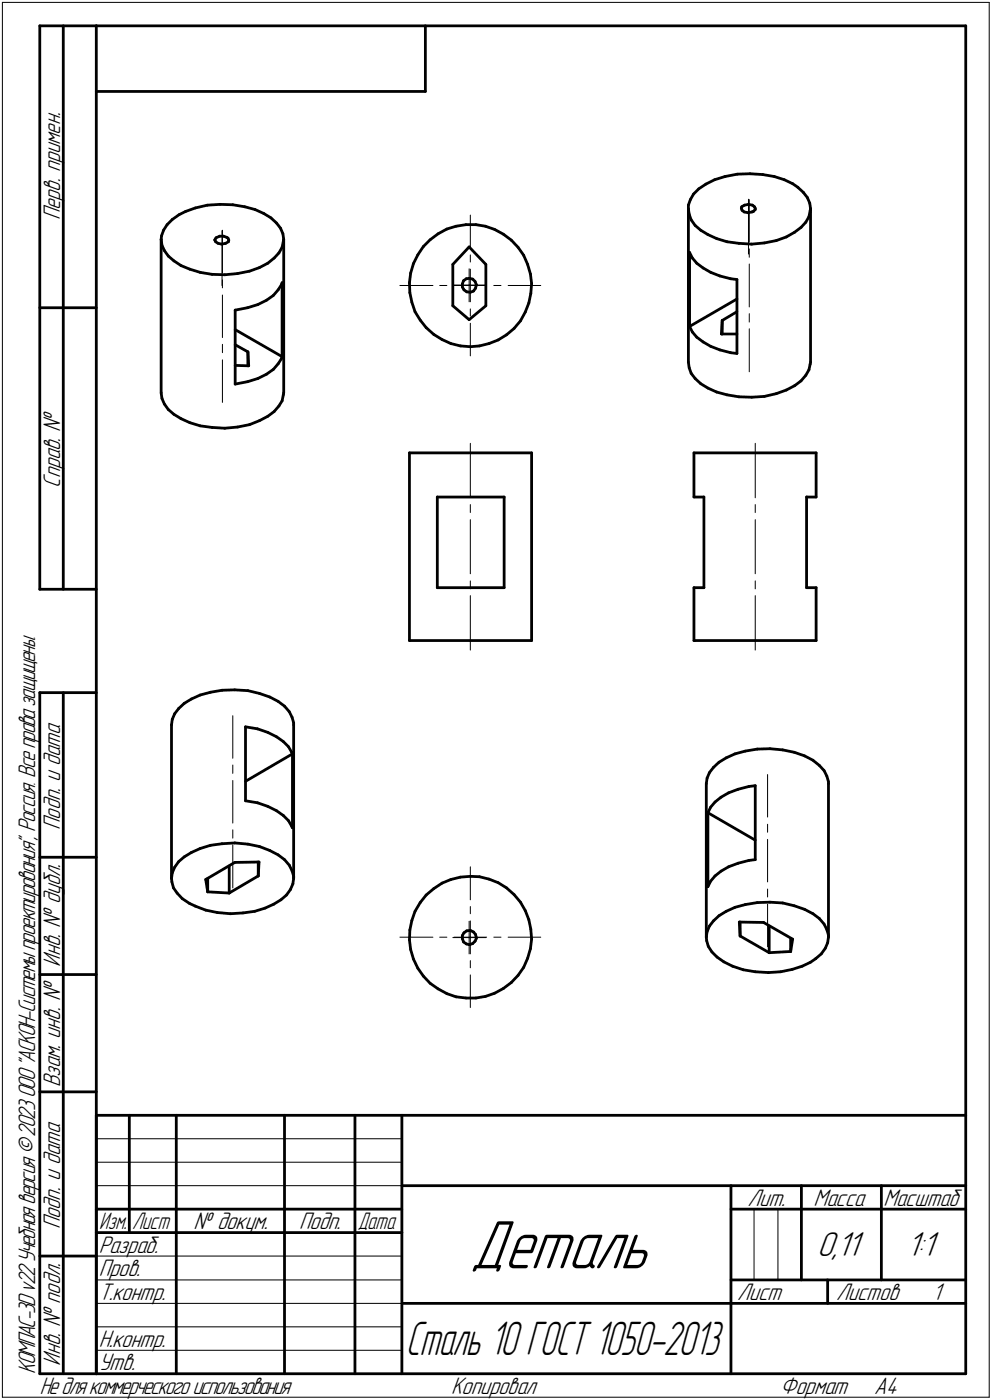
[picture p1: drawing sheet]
<svg xmlns="http://www.w3.org/2000/svg" width="211mm" height="298mm" viewBox="0 0 211 298" stroke-linecap="round" stroke-linejoin="round" font-family="sans-serif">
<g fill="none" stroke="#000" stroke-width=".59">
<path d="M8.5 5.5v120zM8.5 5.5h12zM13.5 5.5v120zM20.5 5.5v287zM20.5 5.5h185zM20.5 19.5h70zM90.5 5.5v14zM205.5 5.5v287zM150.2 39.2l1.9-.9zM152.1 38.3l2.2-.7zM154.3 37.6l2.6-.5zM156.9 37.1l2.7-.1z"/>
<path d="M159.6 37l2.7 .2zM162.3 37.2l2.5 .4zM164.8 37.6l2.1 .7zM166.9 38.3l1.8 .8zM168.7 39.1l1.1 .8zM169.8 39.9l1.1 1.1zM34.3 51v32.7zM34.3 51l.2 1.2zM34.4 50.2l-.1 .8zM34.5 52.2l.5 1.1zM34.8 49l-.4 1.2zM35 53.3l.8 1.2z"/>
<path d="M35.6 47.8l-.8 1.2zM35.8 54.5l1.2 1zM36.7 46.7l1.4-1zM36.7 46.7l-1.1 1.1zM37 55.5l1.5 1.1zM38.1 45.7l1.4-.7zM38.5 56.6l1.9 .7zM39.5 45l2.1-.7zM40.4 57.3l2.2 .7zM41.6 44.3l2.5-.6zM42.6 58l2.5 .4zM44.1 43.7l2.7-.2z"/>
<path d="M45.1 58.4l2.7 .1zM45.7 51.1h.1M45.7 51.1l.2 .4zM45.9 51.5l.5 .3zM46 50.6l.7-.3zM46 50.6l-.3 .5zM46.4 51.8l.8 .2zM46.7 50.3h.9zM46.8 43.5l2.7 .1zM47.2 52l.8-.2zM47.6 50.3l.7 .2zM47.8 58.5l2.7-.2z"/>
<path d="M48 51.8l.6-.3zM48.3 50.5l.2 .2zM48.5 50.7l.2 .4zM48.7 51.1l-.1 .4zM49.5 43.6l2.6 .4zM50.5 58.3l2.6-.6zM52.1 44l2.2 .6zM53.1 57.7l2.1-.7zM54.3 44.6l1.8 .9zM55.2 57l1.8-1zM56.1 45.5l1.6 .9zM57 56l1.3-1.1z"/>
<path d="M57.7 46.4l1.1 1.1zM58.8 47.5l.9 1.1zM59.4 53.8l-1.1 1.1zM59.7 48.6l.5 1.2zM60 52.7l-.6 1.1zM60.2 49.8l.2 1.2zM60.3 51.4l-.3 1.3zM60.4 51l-.1 .4zM60.4 51v32.7zM87.4 58.2l-.3 2zM88 56.1l-.6 2.1zM88.9 54.3l-.9 1.8z"/>
<path d="M90.1 52.5l-1.2 1.8zM90.1 52.5l1.4-1.4zM91.5 51.1l1.7-1.3zM93.2 49.8l1.9-1zM95.1 48.8l1.9-.6zM96.4 56.3v8.8zM97 48.2l2.1-.4zM98.6 59.8l-.2 .7zM98.6 59.8l.6-.4zM99.1 47.8h2.2zM99.2 59.4l.7-.1zM99.8 52.6l3.6 3.7z"/>
<path d="M99.8 52.6l-3.4 3.7zM99.9 59.3l.7 .1zM100.6 59.4l.5 .5zM101.1 59.9l.2 .7zM101.3 47.8l2 .4zM103.3 48.2l1.9 .7zM103.4 56.3v8.8zM105.2 48.9l1.9 1zM107.1 49.9l1.7 1.2zM108.8 51.1l1.4 1.6zM110.2 52.7l1.2 1.7zM111.4 54.4l.9 1.9z"/>
<path d="M112.3 56.3l.6 2zM112.9 58.3l.2 2.1zM146.5 44.4v32.7zM146.5 43.7v.7zM146.5 44.4l.1 1.2zM146.6 45.6l.5 1.2zM146.7 53.8v15.7zM146.7 53.8l.6 1.1zM146.9 42.5l-.4 1.2zM147.1 46.8l.8 1.2zM147.3 54.9l1 1.1zM147.6 41.3l-.7 1.2z"/>
<path d="M147.9 48l1.2 1zM148.3 56l1.3 1.1zM148.7 40.2l1.5-1zM148.7 40.2l-1.1 1.1zM149.1 49l1.5 1zM149.6 57.1l1.6 .9zM150.6 50l1.9 .8zM151.2 58l2 .8zM152.5 50.8l2.2 .7zM153.2 58.8l2.2 .6zM154.7 51.5l2.5 .3zM155.4 59.4l1.4 .1z"/>
<path d="M156.8 59.5v15.8zM157.2 51.8l2.7 .2zM157.7 44.4l.2 .4zM157.8 44l.6-.3zM157.8 44l-.1 .4zM157.9 44.8l.4 .3zM158.3 45.1l.9 .2zM158.4 43.7l.9-.2zM159.2 45.3l.8-.2zM159.3 43.5l.8 .2zM159.9 52l2.7-.3zM160 45.1l.3-.1z"/>
<path d="M160.1 43.7l.4 .3zM160.3 45l.4-.4zM160.5 44l.2 .4zM160.7 44.4v.2zM162.6 51.7l2.6-.5zM165.2 51.2l2.1-.7zM167.3 50.5l1.8-1.1zM169.1 49.4l1.3-1zM170.9 41l.9 1.1zM171.4 47.3l-1 1.1zM171.8 42.1l.5 1.2zM172.1 46.1l-.7 1.2z"/>
<path d="M172.3 43.3l.2 1.1zM172.4 44.9l-.3 1.2zM172.5 44.4l-.1 .5zM172.5 44.4v32.7zM8.5 65.5h12zM50 70.2l10 5.7zM50 66v15.8zM50 66l2.7-.5zM50 77.8l2.9 .1zM50 73.4l2.7 1.5zM52.7 65.5l2.2-.6zM52.7 74.9v3z"/>
<path d="M52.7 74.9l.2 3zM54.9 64.9l1.8-1zM56.7 79.7l1.5-1zM56.7 63.9l1.5-1zM59.2 77.5l-1 1.2zM59.2 61.7l-1 1.2zM59.9 76.3l-.7 1.2zM59.9 60.5l-.7 1.2zM60 60.2v15.7zM60 75.9l-.1 .4zM60 60.2l-.1 .3zM87.1 60.2l.1 2.1z"/>
<path d="M87.2 62.3l.4 2zM87.6 64.3l.7 2.1zM88.3 66.4l1.1 1.8zM89.4 68.2l1.3 1.6zM90.7 69.8l1.6 1.4zM92.3 71.2l1.8 1.1zM94.1 72.3l1.8 .9zM95.9 73.2l2.1 .5zM96.4 65.1l3.4 3zM98 73.7l2.1 .1zM98.4 61.1l.3 .6zM98.4 60.5v.6z"/>
<path d="M98.7 61.7l.6 .4zM99.3 62.1l.8 .1zM99.8 68.1l3.6-3zM100.1 73.8l1.9-.1zM100.1 62.2l.7-.2zM101.2 61.4l-.4 .6zM101.3 60.7l-.1 .7zM101.3 60.6h.1M102 73.7l2.1-.5zM104.1 73.2l1.9-.8zM106 72.4l1.8-1.1zM107.8 71.3l1.6-1.4z"/>
<path d="M110.7 68.3l-1.3 1.6zM111.8 66.5l-1.1 1.8zM112.5 64.5l-.7 2zM112.9 62.5l-.4 2zM113.1 60.4l-.2 2.1zM146.5 77.1l.1 1.2zM146.6 78.3l.5 1.2zM146.7 69.5l.6 1.2zM146.7 69.5l10.1-5.8zM147.1 79.5l.8 1.1zM147.3 70.7l1 1.1zM148.3 71.8l1.3 1z"/>
<path d="M149.6 72.8l1.6 .9zM151.2 73.7l2 .8zM153.2 74.5l2.2 .6zM153.5 71.1h3.3zM153.7 68.2l-.2 2.9zM153.7 68.2l3.1-1.8zM153.7 68.2v2.9zM155.4 75.1l1.4 .2zM171.4 79.9l-1 1.2zM172.1 78.7l-.7 1.2zM172.4 77.6l-.3 1.1zM172.5 77.1l-.1 .5z"/>
<path d="M34.3 83.7l.2 1.1zM34.5 84.8l.5 1.2zM35 86l.8 1.2zM35.8 87.2l1.2 1zM37 88.2l1.5 1zM38.5 89.2l1.9 .8zM40.4 90l2.2 .7zM42.6 90.7l2.5 .3zM45.1 91l2.7 .2zM47.8 91.2l2.7-.3zM50 81.8l2.7-.5zM50.5 90.9l2.6-.5z"/>
<path d="M52.7 81.3l2.2-.7zM53.1 90.4l2.1-.8zM54.9 80.6l1.8-.9zM55.2 89.6l1.8-1zM57 88.6l1.3-1zM59.4 86.4l-1.1 1.2zM60 85.3l-.6 1.1zM60.3 84.1l-.3 1.2zM60.4 83.7l-.1 .4zM87.1 96.4v40zM87.1 96.4h26zM113.1 96.4v40z"/>
<path d="M147.7 96.4v9.4zM147.7 96.4h26zM147.9 80.6l1.2 1.1zM149.1 81.7l1.5 .9zM150.6 82.6l1.9 .9zM152.5 83.5l2.2 .6zM154.7 84.1l2.5 .4zM157.2 84.5l2.7 .1zM159.9 84.6l2.7-.2zM162.6 84.4l2.6-.6zM165.2 83.8l2.1-.7zM167.3 83.1l1.8-1z"/>
<path d="M169.1 82.1l1.3-1zM173.7 96.4v9.4zM93 105.8v19.3zM93 105.8h14.3zM107.3 105.8v19.3zM147.7 105.8h2.1zM149.8 105.8v19.3zM171.6 105.8v19.3zM171.6 105.8h2.1zM8.5 125.5h12zM87.1 136.4h26zM93 125.1h14.3z"/>
<path d="M147.7 125.1v11.3zM147.7 136.4h26zM147.7 125.1h2.1zM171.6 125.1h2.1zM173.7 125.1v11.3zM8.5 147.5v145zM8.5 147.5h12zM13.5 147.5v145zM36.5 154.3v32.7zM36.7 153.2l-.2 1.1zM37.2 152l-.5 1.2zM38 150.9l-.8 1.1z"/>
<path d="M38 150.9l1.2-1.1zM39.2 149.8l1.5-1zM40.7 148.8l1.9-.8zM42.6 148l2.2-.6zM44.8 147.4l2.4-.4zM47.2 147l2.8-.1zM50 146.9l2.7 .2zM52.2 154.8v15.7zM52.2 154.8l2.6 .4zM52.7 147.1l2.5 .6zM54.8 155.2l2.2 .8zM55.2 147.7l2.2 .7z"/>
<path d="M57 156l1.8 .9zM57.4 148.4l1.8 1zM58.8 156.9l1.5 1zM59.2 149.4l1.3 1zM60.3 157.9l1.1 1.1zM60.5 150.4l1.1 1.2zM61.4 159l.7 1.2zM61.6 151.6l.5 1.1zM62.1 152.7l.4 1.2zM62.5 153.9v.4zM62.5 154.3v32.7zM158.6 159.9l2.5-.4z"/>
<path d="M161.1 159.5l2.7-.1zM163.8 159.4l2.7 .3zM166.5 159.7l2.5 .5zM47.2 179.7l2.8-.2zM50 179.5l2.7 .2zM52.2 170.5l2.6 .4zM52.2 166.4l10-5.9zM52.7 179.7l2.5 .6zM54.8 170.9l2.2 .8zM57 171.7l1.8 .9zM58.8 172.6l1.5 1.1zM60.3 173.7l1.1 1.1z"/>
<path d="M61.4 174.8l.7 1.1zM62.1 175.9l.1 .4zM62.1 160.2l.1 .3zM62.2 160.5v15.8zM150.3 166.9v32.7zM150.5 165.7l-.2 1.2zM150.6 173.1l10.1 5.8zM150.6 173.1v15.7zM151 164.5l-.5 1.2zM151.2 171.9l-.6 1.2zM151.8 163.4l-.8 1.1zM151.8 163.4l1.2-1.1z"/>
<path d="M152.1 170.8l-.9 1.1zM152.1 170.8l1.3-1zM153 162.3l1.5-.9zM153.4 169.8l1.6-1zM154.5 161.4l1.9-.9zM155 168.8l2.1-.7zM156.4 160.5l2.2-.6zM157.1 168.1l2.2-.6zM159.3 167.5l1.4-.2zM160.7 167.3v15.7zM169 160.2l2.2 .8zM171.2 161l1.8 .9z"/>
<path d="M173 161.9l1.3 1.1zM174.3 163l1 1.1zM175.3 164.1l.6 1.2zM175.9 165.3l.4 1.2zM176.3 166.5v.4zM176.3 166.9v32.7zM8.5 182.5h12zM36.5 187l.1 .8zM36.6 187.8l.3 1.3zM36.7 185.8l-.2 1.2zM36.9 189.1l.8 1.1zM37.2 184.7l-.5 1.1z"/>
<path d="M37.7 190.2l1.1 1.1zM38 183.5l-.8 1.2zM38 183.5l1.2-1zM38.8 191.3l1.5 1.1zM39.2 182.5l1.5-1zM40.3 192.4l1.3 .6zM40.7 181.5l1.9-.8zM41.6 193l2.2 .8zM42.6 180.7l2.2-.7zM43.8 193.8l2.4 .5zM43.8 187.3l6.2-3.7zM43.8 187.3l.4 2.6z"/>
<path d="M44.2 189.9l4.6 .3zM44.2 187v2.9zM44.8 180l2.4-.3zM46.2 194.3l2.8 .3zM48.8 184.4v5.8zM48.8 190.2l6.1-3.7zM49 194.6l2.7-.2zM50 183.6h5.1zM51.7 194.4l2.5-.3zM54.2 194.1l2.2-.7zM54.9 183.6v2.9zM55.1 183.6l-.2 2.9z"/>
<path d="M55.2 180.3l2.2 .8zM56.4 193.4l1.9-.9zM57.4 181.1l1.8 .9zM58.3 192.5l1.5-.9zM59.2 182l1.3 1zM59.8 191.6l1.2-1zM60.5 183l1.1 1.2zM61.6 184.2l.5 1.2zM61.8 189.4l-.8 1.2zM62.1 185.4l.4 1.2zM62.3 188.2l-.5 1.2zM62.5 186.6v.4z"/>
<path d="M62.5 187l-.2 1.2zM87.2 198l-.1 2.2zM87.6 196l-.4 2zM88.3 194.1l-.7 1.9zM89.4 192.2l-1.1 1.9zM90.7 190.6l1.6-1.4zM90.7 190.6l-1.3 1.6zM92.3 189.2l1.8-1.2zM94.1 188l1.8-.7zM95.9 187.3l2.1-.5zM98 186.8l2.1-.2zM98.4 199.2v.7z"/>
<path d="M98.4 199.9l.2 .7zM98.7 198.6l.6-.4zM98.7 198.6l-.3 .6zM99.3 198.2l.8-.1zM100.1 186.6l1.9 .1zM100.1 198.1l.7 .4zM100.8 198.5l.4 .5zM101.2 199l.1 .6zM101.3 199.8l-.2 .6zM101.3 199.6v.2zM102 186.7l2.1 .5zM104.1 187.2l1.9 .8z"/>
<path d="M106 188l1.8 1.1zM107.8 189.1l1.6 1.4zM109.4 190.5l1.3 1.6zM110.7 192.1l1.1 1.8zM111.8 193.9l.7 1.9zM112.5 195.8l.4 2.1zM112.9 197.9l.2 2.1zM113.1 200l-.2 2zM150.3 199.6l.1 .7zM150.5 198.4l-.2 1.2zM151 197.2l-.5 1.2zM151.2 187.6l-.6 1.2z"/>
<path d="M151.8 196.1l-.8 1.1zM151.8 196.1l1.2-1.1zM152.1 186.5l-.9 1.1zM152.1 186.5l1.3-1zM153 195l1.5-.9zM153.4 185.5l1.6-.9zM154.5 194.1l1.9-.9zM155 184.6l2.1-.8zM156.4 193.2l2.2-.6zM157.1 183.8l2.2-.6zM157.3 196.3l5.2 .1zM157.3 196.3l.2 3z"/>
<path d="M157.5 196.3v3zM157.5 199.3l6.2 3.6zM158.6 192.6l2.5-.4zM159.3 183.2l1.4-.2zM161.1 192.2l2.7-.1zM162.5 196.4l6.2 3.6zM163.7 197.2v5.7zM163.8 192.1l2.7 .2zM166.5 192.3l2.5 .6zM168.2 199.8v2.8zM168.7 200l-.5 2.6zM169 192.9l2.2 .7z"/>
<path d="M171.2 193.6l1.8 1zM173 194.6l1.3 1zM174.3 195.6l1 1.2zM175.3 196.8l.6 1.2zM175.9 198l.4 1.1zM176.3 199.1v.5zM176.3 199.6l-.2 1.1zM8.5 207.5h12zM87.1 200.2l.3 2zM87.4 202.2l.6 2zM88 204.2l.9 2zM88.9 206.2l1.2 1.7z"/>
<path d="M90.1 207.9l1.4 1.5zM91.5 209.4l1.7 1.2zM93.2 210.6l1.9 1zM95.1 211.6l1.9 .7zM97 212.3l2.1 .2zM98.6 200.6l.6 .4zM99.1 212.5h2.2zM99.2 201l.7 .2zM99.9 201.2l.7-.3zM100.6 200.9l.5-.5zM101.3 212.5l2-.3zM103.3 212.2l1.9-.7z"/>
<path d="M105.2 211.5l1.9-1zM107.1 210.5l1.7-1.3zM110.2 207.7l-1.4 1.5zM111.4 206l-1.2 1.7zM112.3 204l-.9 2zM112.9 202l-.6 2zM150.4 200.3l.3 1.2zM150.7 201.5l.8 1.2zM151.5 202.7l1.1 1.1zM152.6 203.8l1.4 1zM154 204.8l1.9 .9zM155.9 205.7l2.3 .8z"/>
<path d="M158.2 206.5l2.5 .4zM160.7 206.9l2.8 .2zM163.5 207.1l2.6-.2zM163.7 202.9l4.5-.3zM166.1 206.9l2.5-.5zM168.6 206.4l2.1-.7zM170.7 205.7l1.8-.8zM172.5 204.9l1.1-.8zM173.6 204.1l1.2-1zM175.6 201.9l-.8 1.2zM176.1 200.7l-.5 1.2zM8.5 232.5h12z"/>
<path d="M20.5 237.5h185zM20.5 237.5v55zM27.5 237.5v25zM37.5 237.5v55zM60.5 237.5v55zM75.5 237.5v55zM85.5 237.5v55zM20.5 257.5h65zM85.5 252.5h120zM155.5 252.5v40zM155.5 257.5h15zM170.5 252.5v20z"/>
<path d="M170.5 257.5h35zM187.5 252.5v20zM8.5 267.5h12zM20.5 262.5h65zM85.5 277.5h70zM155.5 277.5h50zM155.5 272.5h50zM176.1 272.5v5zM8.5 292.5h12zM20.5 292.5h185z"/>
</g>
<g fill="none" stroke="#000" stroke-width=".21">
<path d="M.5 .5v297zM.5 .5h210zM210.5 .5v297zM47.2 49.1v11.7zM47.3 59.6v1.7zM47.3 49v9.1zM99.8 57.2v3.5zM100.1 45.8v7zM100.1 54.3v1.5zM100.1 57.3v3.5zM159.3 42.4v11.7zM159.4 56.2v9.2z"/>
<path d="M159.4 53v1.8zM159.4 42.5v9.1zM47.3 76.6v9.1zM47.3 73.3v1.8zM47.3 62.8v9.1zM85.1 60.8h7zM93.6 60.8h1.5zM96.4 60.7h3.4zM96.6 60.8h3.5zM99.8 60.7h3.6zM99.8 60.7v3.6zM100.1 60.8h3.4z"/>
<path d="M100.1 68.8v7zM100.1 65.8v1.5zM100.1 60.8v3.5zM105.1 60.8h1.5zM108.1 60.8h7zM159.4 70v9.2zM159.4 66.8v1.8zM100.1 94.4v11.6zM160.7 94.4v11.6zM100.1 110.7v11.5zM100.1 107.4v1.7zM160.7 110.7v11.5z"/>
<path d="M160.7 107.4v1.7zM100.1 126.8v11.6zM100.1 123.7v1.7zM160.7 126.8v11.6zM160.7 123.7v1.7zM49.5 152.4v9.1zM49.5 179.9v9.2zM49.5 176.7v1.8zM49.5 166.2v9.1zM49.5 162.9v1.8zM163.3 178.7v9.1zM163.3 175.5v1.7z"/>
<path d="M163.3 164.9v9.1zM85.1 199.6h7zM93.6 199.6h1.5zM96.4 199.6h3.4zM96.6 199.6h3.5zM99.8 199.6h3.6zM99.8 199.6v3.5zM99.8 196.2v3.4zM100.1 199.6h3.4zM100.1 199.6v3.5zM100.1 184.6v7zM100.1 193v1.6z"/>
<path d="M100.1 196.1v3.5zM105.1 199.6h1.5zM108.1 199.6h7zM163.3 192.5v9.1zM163.3 189.3v1.7zM100.1 207.6v6.9zM100.1 204.6v1.5zM20.5 247.5h65zM20.5 252.5h65zM20.5 242.5h65zM160.4 257.5v15zM165.5 257.5v15z"/>
<path d="M20.5 267.5h65zM20.5 272.5h65zM20.5 277.5h65zM.5 297.5h210zM20.5 282.5h65zM20.5 287.5h65z"/>
</g>
<text font-size="15.6" x="100" y="270.1">Деталь</text>
<text font-size="10.7" x="86.3" y="288.5">Сталь 10 ГОСТ 1050-2013</text>
<g font-size="7.8">
<text x="173.9" y="267.5">0,11</text>
<text x="192.9" y="267.5">1:1</text>
</g>
<g font-size="5.4">
<text x="12.8" y="46.9" transform="rotate(-90 12.8 46.9)">Перв. примен.</text>
<text x="12.8" y="103.8" transform="rotate(-90 12.8 103.8)">Справ. !</text>
<text x="12.8" y="176.7" transform="rotate(-90 12.8 176.7)">Подп. и дата</text>
<text x="12.8" y="205.8" transform="rotate(-90 12.8 205.8)">Инв. ! дубл.</text>
<text x="12.8" y="231.6" transform="rotate(-90 12.8 231.6)">Взам. инв. !</text>
<text x="159.1" y="256.8">Лит.</text>
<text x="173.1" y="256.8">Масса</text>
<text x="188" y="256.8">Масштаб</text>
<text x="12.8" y="261.7" transform="rotate(-90 12.8 261.7)">Подп. и дата</text>
<text x="41.2" y="261.8">! докум.</text>
<text x="63.6" y="261.8">Подп.</text>
<text x="21" y="266.8">Разраб.</text>
<text x="21" y="271.8">Пров.</text>
<text x="21" y="276.8">Т.контр.</text>
<text x="156.9" y="276.8">Лист</text>
<text x="177.9" y="276.8">Листов</text>
<text x="198.4" y="276.8">1</text>
<text x="21" y="286.8">Н.контр.</text>
<text x="7.5" y="292.5" transform="rotate(-90 7.5 292.5)">КОМПАС-3Dv22Учебнаяверсия©2023ООО&quot;АСКОН-Системыпроектирования&quot;, Россия. Всеправазащищены.</text>
<text x="12.8" y="290.8" transform="rotate(-90 12.8 290.8)">Инв. ! подл.</text>
<text x="21" y="291.8">Утв.</text>
<text x="8.5" y="296.7">Недлякоммерческогоиспользования</text>
<text x="96" y="296.8">Копировал</text>
<text x="166" y="296.8">Формат</text>
<text x="186" y="296.8">A4</text>
</g>
<g font-size="5.3">
<text x="21.1" y="261.8">Изм.</text>
<text x="28.1" y="261.8">Лист</text>
<text x="76.1" y="261.8">Дата</text>
</g>
</svg>
